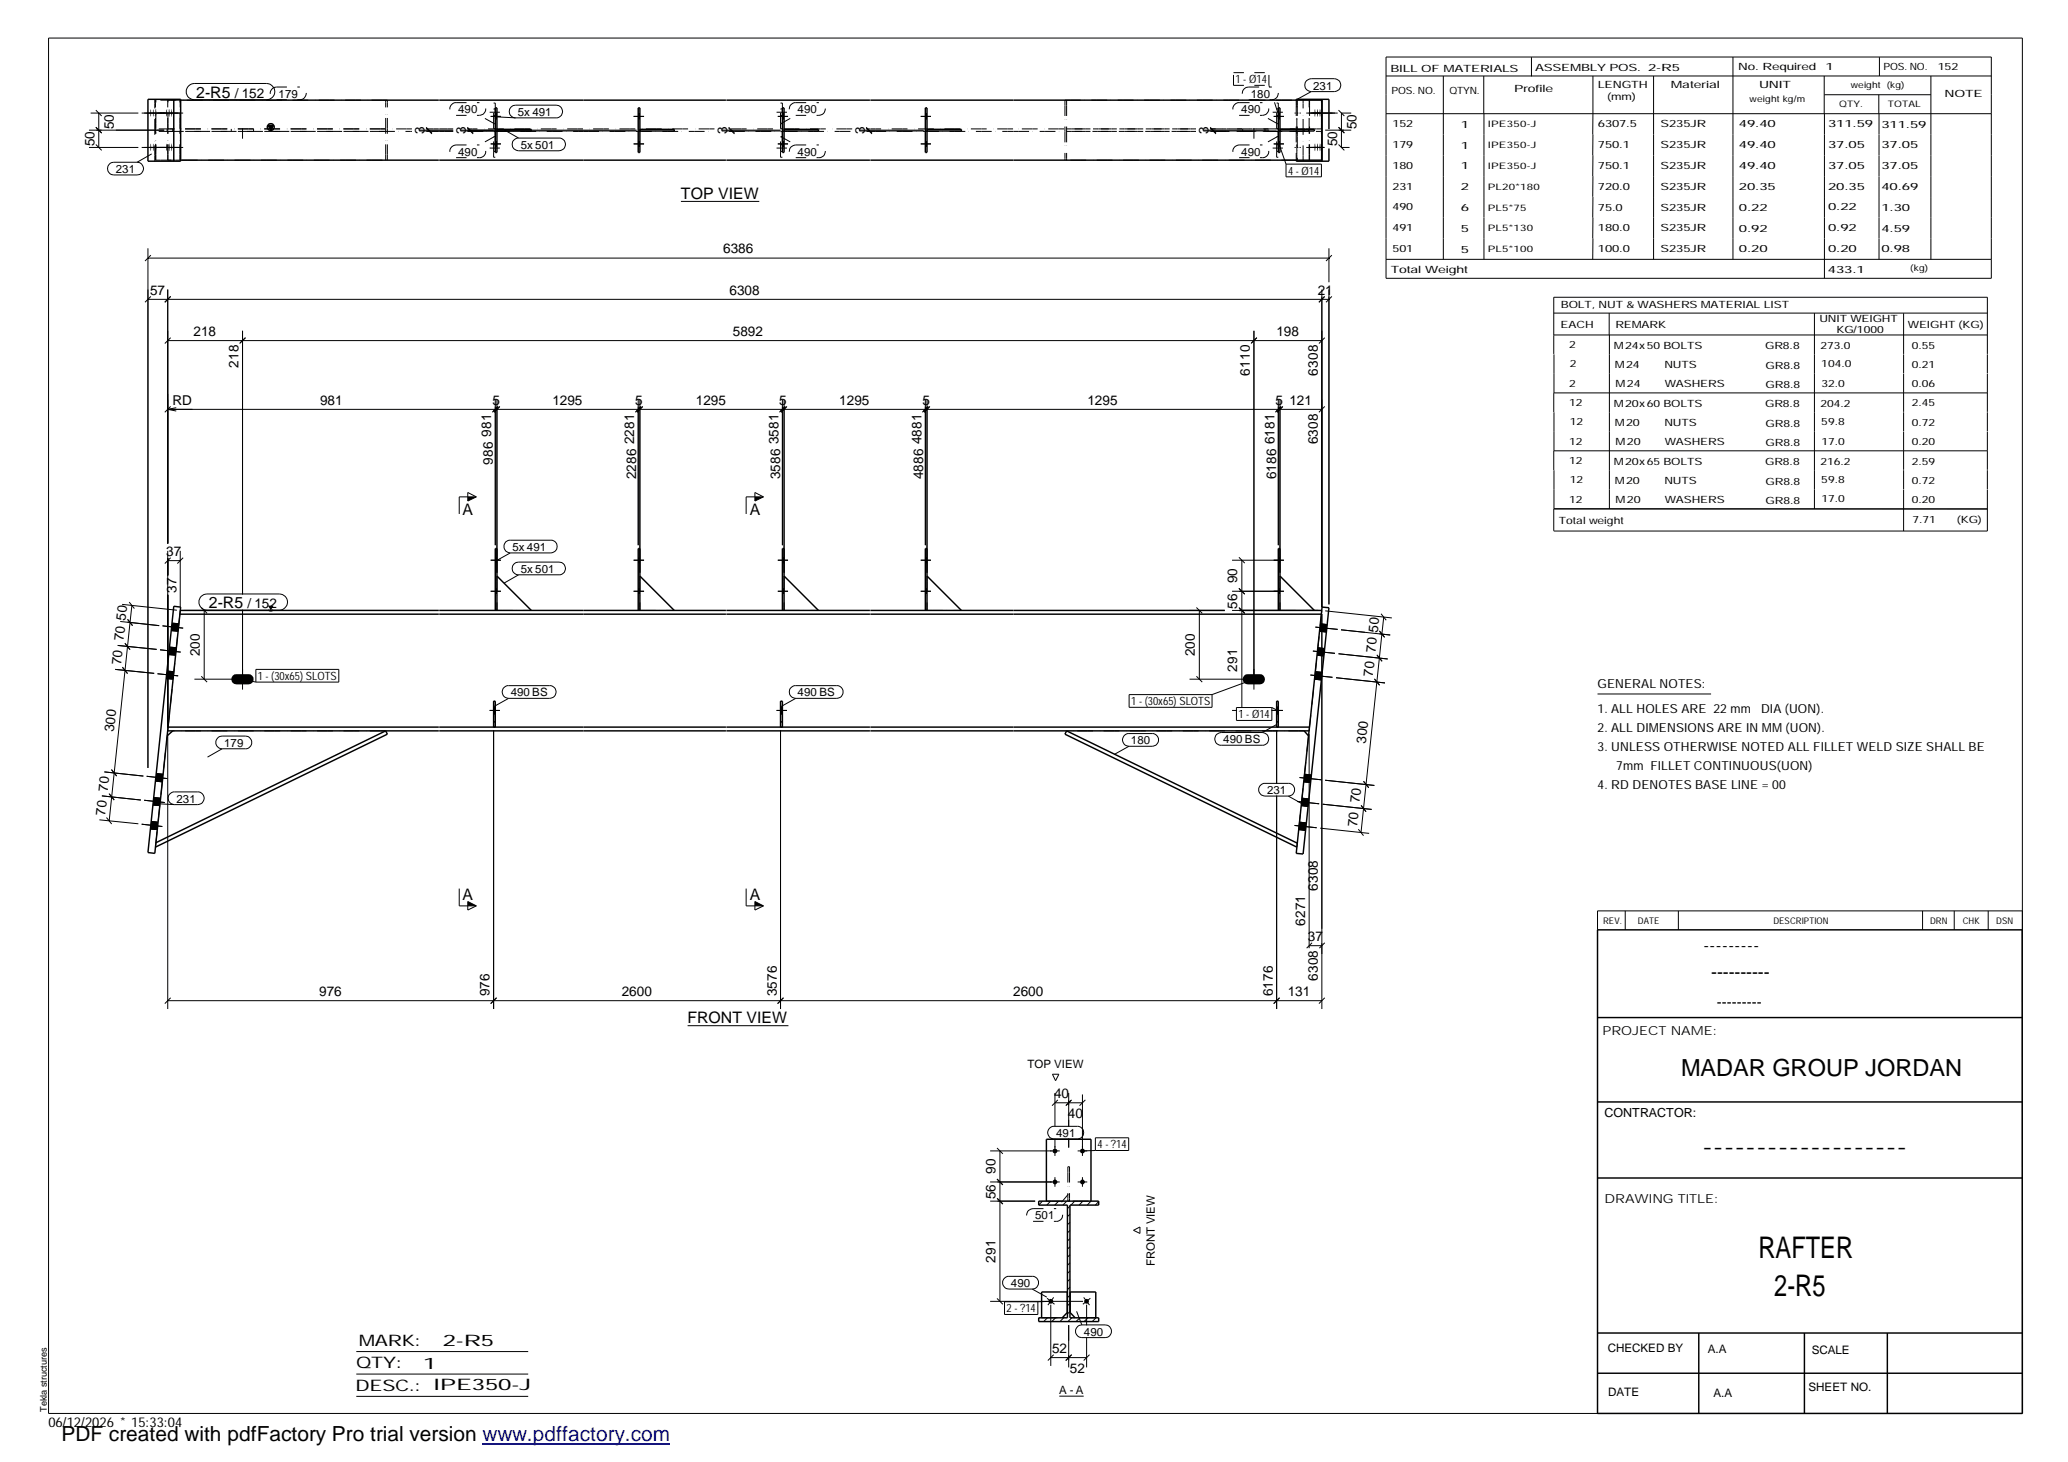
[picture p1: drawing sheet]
<svg xmlns="http://www.w3.org/2000/svg" width="420mm" height="297mm" viewBox="0 0 420 297" stroke-linecap="round" stroke-linejoin="round" font-family="sans-serif">
<g fill="none" stroke="#000" stroke-width=".2">
<path d="M9.9 7.7h401v279.5h-401zM38.3 17.5l.6-.4 .6-.1h14.7a1.65 1.65 0 0 1 1.6 1.6 1.65 1.65 0 0 1-1.6 1.7h-14.7a1.63 1.63 0 0 1-1.6-1 1.63 1.63 0 0 1 .4-1.8zM265.5 16.4l.9-.4h4.7a1.31 1.31 0 0 1 1.3 1.3 1.31 1.31 0 0 1-1.3 1.3h-4.7a1.31 1.31 0 0 1-1.2-.8 1.31 1.31 0 0 1 .3-1.4zM266.4 18.6l-3 1.7M281.6 11.6h123v44.9h-123zM281.6 15.4h123M293.2 15.4v37.3M301.5 15.4v7.7M311.1 11.6v3.9M323.6 15.4v16.2M336 15.4v37.3M352.1 11.6v41.1"/>
<path d="M370.6 15.4v7.7M370.7 19.2h21.6M381.7 19.2v3.9M381.8 11.6v3.8M392.3 15.4v37.3M18.1 30h10M18.1 26.4h15.3M18.4 23h9.7M19.5 29.4l1.2 1.2M19.5 25.9l1.2 1.1M19.5 22.4l1.2 1.2M20.1 23v7"/>
<path d="M22.4 33.2l.7-.2h4.8a1.29 1.29 0 0 1 1.3 1.3 1.29 1.29 0 0 1-1.3 1.2h-4.8a1.3 1.3 0 0 1-1.2-.9 1.3 1.3 0 0 1 .5-1.4zM28.8 23h8.4M28.8 30h8.4M30.8 31.3l-2.9 1.7M85.2 26.6h6.9M85.2 26.4h6.9M86.6 26l1.2 1.2M86.6 25.9l1.2 1.1M87.2 26.4v.2M93.6 26.6h35.7M93.6 26.4h35.7M95 26l1.1 1.2"/>
<path d="M95 25.9l1.1 1.1M95.5 26.4v.2M99.7 29.2h2.1M99.7 23.7h2.1M100.6 28.8h.4M100.6 29.7h.4M100.6 23.1h.4M100.6 24.2h.4M100.7 23.7l4.1 .2M102.4 26.4l3 1.7M103.8 21.7l.5-.3h.5h8.2a1.29 1.29 0 0 1 1.3 1.3 1.29 1.29 0 0 1-1.3 1.2h-8.2a1.28 1.28 0 0 1-1.2-.7 1.28 1.28 0 0 1 .2-1.5zM104.4 28.4l.7-.3h8.5a1.29 1.29 0 0 1 1.3 1.2 1.29 1.29 0 0 1-1.3 1.3h-8.2a1.28 1.28 0 0 1-1.3-.7 1.28 1.28 0 0 1 .3-1.5z"/>
<path d="M128.7 29.2h2.2M128.7 23.7h2.2M129.7 28.8h.3M129.7 29.7h.3M129.7 23.1h.3M129.7 24.2h.3M146.6 26.6h12M146.6 26.4h12M148 26l1.2 1.2M148 25.9l1.2 1.1M148.6 26.4v.2M158 29.2h2.1"/>
<path d="M158 23.7h2.1M159 28.8h.3M159 29.7h.3M159 23.1h.3M159 24.2h.3M174.6 26.6h13.1M174.6 26.4h13.1M176 26l1.2 1.2M176 25.9l1.2 1.1M176.6 26.4v.2M187.1 29.2h2M187.1 23.7h2"/>
<path d="M188 28.8h.3M188 29.7h.3M188 23.1h.3M188 24.2h.3M244.5 26.6h14.9M244.5 26.4h13.4M245.9 26l1.2 1.2M245.9 25.9l1.2 1.1M246.5 26.4v.2M258.8 29.2h2.1M258.8 23.7h2.1M259.7 28.8h.4"/>
<path d="M259.7 29.7h.4M259.7 23.1h.4M259.7 24.2h.4M259.8 29.2l1.5 4.1M261.3 33.3h7.2v2.6h-7.2zM266.2 23h5.6M266.2 30h2.9M269.2 26.4h5.3M271.9 29.4l1.2 1.2M271.9 25.9l1.2 1.1M271.9 22.4l1.2 1.2M272.5 23h2"/>
<path d="M272.5 30h1.7M272.5 23v7M281.6 23.1h123M301.5 23.1v29.6M323.6 31.6v4.2M323.6 35.8v4.2M370.7 23.1v33.4M381.8 23.1v29.6M30.1 52.4h239.9M30.1 50.4v105.6M30.6 51.8l-1.1 1.2M34.1 58.8v51.6"/>
<path d="M138.3 40.9h16M268.6 58.8v64.5M270 50.4v6.9M270 58.8v64M270.6 51.8l-1.2 1.2M281.6 52.7h123M323.6 40v8.5M323.6 48.5v4.2M30.1 60.8h239.9M30.6 60.2l-1.1 1.2M34.1 69.2h234.5M34.7 60.2l-1.2 1.2"/>
<path d="M34.7 68.6l-1.2 1.2M48.8 69.7l1.1-1.1-1.2 1.2M49.3 67.2v53.6M254.3 69.7l1.1-1.1-1.2 1.2M254.8 67.2v72.9M269.2 60.2l-1.2 1.2 1.1-1.1M269.2 68.6l-1.2 1.2M270.6 60.2l-1.2 1.2M315.7 68.1h88.1M315.7 71.9v-11.5h88.1v11.5M315.7 63.6h88.1M315.7 72v7.8"/>
<path d="M326.9 63.6v4.5M327 68.1v35.3M368.6 63.6v39.8M386.8 63.7v8.2M386.8 72v3.8M386.8 75.9v7.8M403.8 72v3.8M403.8 75.9v7.8M403.8 79.8l-88.1 .1v3.8M34.1 83.2h234.5M34.1 83.2l1.7 .3M34.7 82.6l-1.2 1.2"/>
<path d="M35.8 82.8l-1.7 .4M100.6 81.2v29.6M101 81.2v35.2M101.1 82.6l-1.1 1.2M101.2 82.6l-1.1 1M101.6 82.6l-1.2 1.2M129.7 81.2v29.6M130 81.2v35.2M130.3 82.6l-1.2 1.2M130.6 82.6l-1.2 1.2M159 81.2v29.6M159.3 81.2v35.2"/>
<path d="M159.5 82.6l-1.1 1.2M159.6 82.6l-1.1 1M159.9 82.6l-1.2 1.2 1.1-1.2M188 81.2v29.6M188.3 81.2v35.2M188.5 82.6l-1.1 1.2M188.6 82.6l-1.1 1M188.9 82.6l-1.2 1.2 1.1-1.2M259.7 81.2v29.6M260.1 81.2v35.2M260.2 82.6l-1.1 1.2M260.3 82.6l-1.1 1"/>
<path d="M260.6 82.6l-1.1 1.2M269.2 82.6l-1.2 1.2M315.7 91.6v3.9M315.7 91.6h88.1M315.7 83.8v7.8M315.7 95.5v7.9M386.8 83.8v3.8M386.8 87.7v7.7M386.8 95.5v3.9M386.8 99.5v8.4M403.8 83.8v3.8M403.8 87.7v7.7"/>
<path d="M403.8 95.5v3.9M403.8 99.5v8.4h-88.1M34.1 111.9v35.9M34.1 113.9h2.5M34.7 113.3l-1.2 1.2M36.6 111.9v11.4M37.2 113.3l-1.2 1.2M95 100.1l1.8 .9-1.8 .8zM96.8 101h-3.5v3.4M99.7 113.8h2.1M100.6 119.6h.4M100.6 113.4h.4"/>
<path d="M100.6 114.3h.4M102.7 110.1l.7-.3h8.5a1.29 1.29 0 0 1 1.3 1.2 1.29 1.29 0 0 1-1.3 1.3h-8.2a1.34 1.34 0 0 1-1.2-.8 1.34 1.34 0 0 1 .2-1.4zM103.7 112.3l-3 1.7M104.4 114.6l.5-.3 .5-.1h8.2a1.29 1.29 0 0 1 1.3 1.3 1.29 1.29 0 0 1-1.3 1.3h-8.2a1.28 1.28 0 0 1-1.3-.8 1.28 1.28 0 0 1 .3-1.4zM105.4 116.8l-3 1.7M128.7 113.8h2.2M129.7 119.6h.3M129.7 113.4h.3M129.7 114.3h.3M153.4 100.1l1.7 .9-1.7 .8zM155.1 101h-3.5v3.4M158 113.8h2.1"/>
<path d="M159 119.6h.3M159 113.4h.3M159 114.3h.3M187.1 113.8h2M188 119.6h.3M188 113.4h.3M188 114.3h.3M250.3 113.8h10.6M251.7 119.5l1.2 1.2M251.7 113.2l1.2 1.2M252.3 113.8v30M259.7 119.6h.4"/>
<path d="M259.7 113.4h.4M259.7 114.3h.4M315.7 103.4v4.5M315.7 103.4h88.1h-88M23.4 136l7.9 .8M23.9 131.1l7.9 .8M24.4 126.3l7.9 .8-6.4-.7M24.8 122.8l11.1 1.2M24.8 135.5l1.1 1.3-1-1.2M25.4 130.7l1 1.3-1-1.2M25.9 125.8l1 1.3-.9-1.2M26.2 122.3l1.1 1.3"/>
<path d="M26.8 123l-4.6 43.8M32 136.9l4.2 .4M32.5 132l4.2 .5M33 127.2l4.2 .4M33.8 137.9l1.4 .1M34 136.3l1.3 .2M34.3 133l1.4 .1M34.5 131.5l1.4 .1M34.8 128.1l1.4 .2M35 126.6l1.4 .1M37.3 124h5.8M39.5 138h11.9"/>
<path d="M40.9 121.1l.5-.3 .6-.1h14.8a1.65 1.65 0 0 1 1.6 1.6 1.65 1.65 0 0 1-1.6 1.7h-14.8a1.67 1.67 0 0 1-1.5-1.1 1.67 1.67 0 0 1 .4-1.8zM40.9 137.4l1.2 1.2M40.9 123.4l1.2 1.2M41.5 124v14M49.3 123.9v16.2M49.3 138l2.7 .6M52 136h16.8v2.6h-16.8zM99.7 120.1h2.1M100.6 120.6h.4M102.2 139.9l.9-.6h8.6a1.29 1.29 0 0 1 1.3 1.3 1.29 1.29 0 0 1-1.3 1.3h-8.4a1.31 1.31 0 0 1-1.1-2zM128.7 120.1h2.2M129.7 120.6h.3"/>
<path d="M158 120.1h2.1M159 120.6h.3M160.6 139.9l.8-.6h8.6a1.29 1.29 0 0 1 1.3 1.3 1.29 1.29 0 0 1-1.3 1.3h-8.3a1.31 1.31 0 0 1-1.1-2zM187.1 120.1h2M188 120.6h.3M241.7 138h15.1M241.7 124h7.1M243.1 137.4l1.2 1.2M243.1 123.4l1.2 1.2M243.7 124v14M250.3 120.1h10.6M250.3 124h17.5"/>
<path d="M251.7 123.4l1.2 1.2-1.1-1.1M254.8 138l-8.5 3.1M259.7 120.6h.4M266.2 137.1l4.5 .5M266.7 132.3l4.5 .4M267.1 138l1.4 .2M267.3 127.4l4.5 .5M267.3 136.5l1.3 .1M267.6 133.1l1.4 .2M267.8 131.6l1.4 .2M268.1 128.3l1.4 .1M268.3 126.7l1.4 .2"/>
<path d="M268.6 124.7v80.3M269.2 124.1l13.6 1.4M271.4 137.7l10 1.1M271.9 132.8l10 1.1M272.5 128l9.9 1-2.2-.2M279.2 137.9l1.1 1.3-1-1.2M279.7 133l1.1 1.4-1-1.3M280.2 128.2l1.1 1.3-1-1.2M280.6 124.7l1 1.3M281.1 125.4l-4.6 43.7M21.2 156.8l7.9 .9M22.6 156.4l1.1 1.3"/>
<path d="M29.8 157.7l4.2 .5M31.6 158.7l1.4 .2M31.7 157.2l1.4 .1M34.1 149.2v55.8M44.4 149.8l.7-.3h4.8a1.29 1.29 0 0 1 1.3 1.3 1.29 1.29 0 0 1-1.3 1.3h-4.8a1.3 1.3 0 0 1-1.2-.9 1.3 1.3 0 0 1 .5-1.4zM45.1 152.1l-2.9 1.7M99.5 144.3h2.1M100.3 145.1h.3M100.3 143.7h.3M100.3 148.4v56.6M103.3 141.9l-2.9 1.6M157.8 144.3h2.1"/>
<path d="M158.6 145.1h.4M158.6 143.7h.4M158.6 148.4v56.6M161.7 141.9l-3 1.6M228.4 149.4l.7-.4h5a1.29 1.29 0 0 1 1.3 1.3 1.29 1.29 0 0 1-1.3 1.3h-4.7a1.31 1.31 0 0 1-1.2-.8 1.31 1.31 0 0 1 .2-1.4zM229.4 151.6l-3 1.7M229.4 141.1h16.9v2.6h-16.9zM247.2 149.2l.9-.4h8.4a1.29 1.29 0 0 1 1.3 1.3 1.29 1.29 0 0 1-1.3 1.3h-8.4a1.3 1.3 0 0 1-1.2-.8 1.3 1.3 0 0 1 .3-1.4zM250.3 144.3h1M251.2 143.7h7.2v2.7h-7.2zM251.7 143.7l.1 .1M256.1 159.5l.7-.3h4.9a1.29 1.29 0 0 1 1.3 1.3 1.29 1.29 0 0 1-1.3 1.2h-4.7a1.29 1.29 0 0 1-1.2-.8 1.29 1.29 0 0 1 .3-1.4z"/>
<path d="M258.3 144.3h2.3M258.4 143.7l1.2 .6M259.4 145.1h.3M259.4 143.7h.3M259.4 148.4v10.8M259.4 147.2l-2.9 1.6M264 158l4.5 .4M264.9 158.9l1.4 .1M265 157.3l1.4 .2M266 149.2v43.4M269.2 158.5l10 1.1M277 158.7l1.1 1.3"/>
<path d="M324.6 141h23M20.2 166.6l7.9 .8M20.7 161.7l7.9 .8M21.6 166.1l1.1 1.3M22.1 161.2l1.1 1.3-1-1.2M28.8 167.5l4.2 .4M29.3 162.6l4.2 .5M30.6 168.4l1.3 .2M30.7 166.9l1.4 .1M31.1 163.6l1.4 .1M31.2 162l1.4 .2M31.4 163.3l4 .2"/>
<path d="M34.5 161.3l.7-.4h5a1.29 1.29 0 0 1 1.3 1.3 1.29 1.29 0 0 1-1.3 1.3h-4.8a1.28 1.28 0 0 1-1.2-.8 1.28 1.28 0 0 1 .3-1.4zM259.4 161.7v43.3M261.7 161.7l3 1.7M263 167.7l4.5 .5M263.5 162.8l4.5 .5M263.9 168.6l1.4 .1M264 167l1.4 .2M264.4 163.7l1.4 .2M264.5 162.2l1.4 .1M268.2 168.3l10 1M268.7 163.4l10 1.1M276 168.5l1 1.3"/>
<path d="M276.5 163.6l1 1.3-.9-1.2M93.3 180.5v3.6h3.5M95 183.2l1.8 .9-1.8 .8zM151.6 180.5v3.6h3.5M153.4 183.2l1.7 .9-1.7 .8zM266 192.1h2.6M266.6 191.5l-1.1 1.1M269.2 191.5l-1.1 1.1M330.2 185.1v3.8M341 185.1v3.8M390.6 185.1v3.8M397 185.1v3.8"/>
<path d="M403.9 185.1v3.8M410.9 185.1h-86.3v3.8M34.1 203.3h234.5M34.7 202.7l-1.2 1.2M100.9 202.7l-1.2 1.2M139.7 208.4h20.5M159.2 202.7l-1.2 1.2M213.8 218.3h1.3l-.6 1.3zM260 202.7l-1.2 1.2M269.2 202.7l-1.2 1.2M201.2 233.8h14.1M202.6 239.6l1.2 1.1"/>
<path d="M202.6 233.2l1.2 1.2M203.2 233.8v30.6M213.2 229.2l.7-.4h5a1.29 1.29 0 0 1 1.3 1.3 1.29 1.29 0 0 1-1.3 1.3h-4.7a1.31 1.31 0 0 1-1.2-.8 1.31 1.31 0 0 1 .2-1.4zM214.3 222.1v6.8M214.3 231.3v3.6M214.3 239.2v1.9M214.3 224.1h5.6M214.9 223.5l-1.2 1.1M217.1 222.1v6.8M217.1 231.3v1.9M217.7 223.5l-1.2 1.1M218.9 233.8h2"/>
<path d="M219.9 222.4v12.5M219.9 239.2v1.9M220.5 223.5l-1.2 1.1M222.5 231.2h6.8v2.6h-6.8zM222.5 233.8h-2.6M201.2 240.1h14.1M201.2 244h9.1M202.6 243.4l1.2 1.2M203.9 259.9l.8-.6h5a1.29 1.29 0 0 1 1.3 1.3 1.29 1.29 0 0 1-1.3 1.3h-4.7a1.31 1.31 0 0 1-1.1-2zM211.8 244l-.8 .8M213.4 244l-.7 .8M215.1 244l-.8 .8"/>
<path d="M216.7 244l-.8 .8M217.4 259.9l-.5 .5M217.4 258.2l-.5 .5M217.4 256.6l-.5 .5M217.4 254.9l-.5 .5M217.4 253.3l-.5 .5M217.4 251.7l-.5 .4M217.4 250l-.5 .5M217.4 248.4l-.5 .4M217.4 246.7l-.5 .5M217.4 245.1l-.5 .5M218.4 244l-.8 .8"/>
<path d="M218.9 240.1h2M220 244l-.8 .8M221.7 244l-.8 .8M223.2 244.1l-.7 .7M230.3 250l1.3-.7v1.3zM72.4 274.6h34.9M72.4 279.2h34.9M201.2 264.4h18.8M202.6 263.8l1.2 1.2M204.1 264.5h6.8v2.6h-6.8zM209.7 261.9l3 1.7M211.2 267.7l-.2 .2"/>
<path d="M212.7 263.8l1.5 1.2M212.8 267.7l-.8 .8M213.5 275.8h7.3M213.5 265.1v12.4M213.5 264.4l-2.6 .1M214.1 263.6l-1.2 1.6M214.1 275.2l-1.2 1.2M214.5 267.7l-.8 .8M216.1 267.7l-.8 .8M217.1 269.2v8.6M217.4 266.5l-.5 .4M217.4 264.8l-.5 .5"/>
<path d="M217.4 263.2l-.5 .4M217.4 261.5l-.5 .5M217.7 275.2l-1.2 1.2M217.8 267.7l-.8 .8M218.7 266.4l1.1 2.8M219.1 269.4l.7-.2h4.7a1.29 1.29 0 0 1 1.3 1.3 1.29 1.29 0 0 1-1.3 1.3h-4.7a1.3 1.3 0 0 1-1.2-1 1.3 1.3 0 0 1 .5-1.4zM219.4 267.7l-.8 .8M220.2 263.6l1.2 1.6M220.8 265.1v4.2M220.8 271.7v6.1M221 267.7l-.7 .8M221.4 275.2l-1.2 1.2"/>
<path d="M221.5 263.8l-1.5 1.2M222.7 267.7l-.8 .8M72.4 283.7h34.9M215.2 283.7h5"/>
</g>
<g fill="#000">
<path d="M54.4 25.5h1.2l-.6 .9zM95 101h1.8l-1.8 .8zM153.4 101h1.7l-1.7 .8zM54.4 123h1.2l-.6 1zM95 183.2l1.8 .9h-1.8zM153.4 183.2l1.7 .9h-1.7z"/>
<path d="M30.6 22.2v1.5z" fill-rule="evenodd"/>
<path d="M30.6 29.2v1.5z" fill-rule="evenodd"/>
<path d="M31.2 22.2v1.5z" fill-rule="evenodd"/>
<path d="M31.2 29.2v1.5z" fill-rule="evenodd"/>
<path d="M31.7 22.2v1.5z" fill-rule="evenodd"/>
<path d="M31.7 29.2v1.5z" fill-rule="evenodd"/>
<path d="M33.9 22.2v1.5z" fill-rule="evenodd"/>
<path d="M33.9 29.2v1.5z" fill-rule="evenodd"/>
<path d="M34.4 22.2v1.5z" fill-rule="evenodd"/>
<path d="M34.4 29.2v1.5z" fill-rule="evenodd"/>
<path d="M34.9 22.2v1.5z" fill-rule="evenodd"/>
<path d="M34.9 29.2v1.5z" fill-rule="evenodd"/>
<path d="M100.6 28.8h.4v.9h-.4z" fill-rule="evenodd"/>
<path d="M100.6 28.8h.4v.9h-.4z" fill-rule="evenodd"/>
<path d="M100.6 23.1h.4v1.1h-.4z" fill-rule="evenodd"/>
<path d="M100.6 23.1h.4v1.1h-.4z" fill-rule="evenodd"/>
<path d="M129.7 28.8h.3v.9h-.3z" fill-rule="evenodd"/>
<path d="M129.7 28.8h.3v.9h-.3z" fill-rule="evenodd"/>
<path d="M129.7 23.1h.3v1.1h-.3z" fill-rule="evenodd"/>
<path d="M129.7 23.1h.3v1.1h-.3z" fill-rule="evenodd"/>
<path d="M159 28.8h.3v.9h-.3z" fill-rule="evenodd"/>
<path d="M159 28.8h.3v.9h-.3z" fill-rule="evenodd"/>
<path d="M159 23.1h.3v1.1h-.3z" fill-rule="evenodd"/>
<path d="M159 23.1h.3v1.1h-.3z" fill-rule="evenodd"/>
<path d="M188 28.8h.3v.9h-.3z" fill-rule="evenodd"/>
<path d="M188 28.8h.3v.9h-.3z" fill-rule="evenodd"/>
<path d="M188 23.1h.3v1.1h-.3z" fill-rule="evenodd"/>
<path d="M188 23.1h.3v1.1h-.3z" fill-rule="evenodd"/>
<path d="M259.7 28.8h.4v.9h-.4z" fill-rule="evenodd"/>
<path d="M259.7 28.8h.4v.9h-.4z" fill-rule="evenodd"/>
<path d="M259.7 23.1h.4v1.1h-.4z" fill-rule="evenodd"/>
<path d="M259.7 23.1h.4v1.1h-.4z" fill-rule="evenodd"/>
<path d="M267.2 29.2v1.5z" fill-rule="evenodd"/>
<path d="M267.2 22.2v1.5z" fill-rule="evenodd"/>
<path d="M267.7 29.2v1.5z" fill-rule="evenodd"/>
<path d="M267.7 22.2v1.5z" fill-rule="evenodd"/>
<path d="M268.2 29.2v1.5z" fill-rule="evenodd"/>
<path d="M268.2 22.2v1.5z" fill-rule="evenodd"/>
<path d="M100.6 113.4h.4v.9h-.4z" fill-rule="evenodd"/>
<path d="M100.6 113.4h.4v.9h-.4z" fill-rule="evenodd"/>
<path d="M129.7 113.4h.3v.9h-.3z" fill-rule="evenodd"/>
<path d="M129.7 113.4h.3v.9h-.3z" fill-rule="evenodd"/>
<path d="M159 113.4h.3v.9h-.3z" fill-rule="evenodd"/>
<path d="M159 113.4h.3v.9h-.3z" fill-rule="evenodd"/>
<path d="M188 113.4h.3v.9h-.3z" fill-rule="evenodd"/>
<path d="M188 113.4h.3v.9h-.3z" fill-rule="evenodd"/>
<path d="M259.7 113.4h.4v.9h-.4z" fill-rule="evenodd"/>
<path d="M259.7 113.4h.4v.9h-.4z" fill-rule="evenodd"/>
<path d="M34 136.3l1.3 .2-.1 1.5-1.4-.1z" fill-rule="evenodd"/>
<path d="M34 136.3l1.3 .2-.1 1.5-1.4-.1z" fill-rule="evenodd"/>
<path d="M34.5 131.5l1.4 .1-.2 1.5-1.4-.1z" fill-rule="evenodd"/>
<path d="M34.5 131.5l1.4 .1-.2 1.5-1.4-.1z" fill-rule="evenodd"/>
<path d="M35 126.6l1.4 .1-.2 1.6-1.4-.2z" fill-rule="evenodd"/>
<path d="M35 126.6l1.4 .1-.2 1.6-1.4-.2z" fill-rule="evenodd"/>
<path d="M47.3 137.3l.3-.3h.4h2.5a1.04 1.04 0 0 1 1 1 1.04 1.04 0 0 1-1 1.1h-2.5a1.05 1.05 0 0 1-.9-.7 1.05 1.05 0 0 1 .2-1.1z" fill-rule="evenodd"/>
<path d="M100.6 119.6h.4v1h-.4z" fill-rule="evenodd"/>
<path d="M100.6 119.6h.4v1h-.4z" fill-rule="evenodd"/>
<path d="M129.7 119.6h.3v1h-.3z" fill-rule="evenodd"/>
<path d="M129.7 119.6h.3v1h-.3z" fill-rule="evenodd"/>
<path d="M159 119.6h.3v1h-.3z" fill-rule="evenodd"/>
<path d="M159 119.6h.3v1h-.3z" fill-rule="evenodd"/>
<path d="M188 119.6h.3v1h-.3z" fill-rule="evenodd"/>
<path d="M188 119.6h.3v1h-.3z" fill-rule="evenodd"/>
<path d="M252.8 137.3l.3-.3h.4h2.5a1.04 1.04 0 0 1 1 1 1.04 1.04 0 0 1-1 1.1h-2.5a1.05 1.05 0 0 1-.9-.7 1.05 1.05 0 0 1 .2-1.1z" fill-rule="evenodd"/>
<path d="M259.7 119.6h.4v1h-.4z" fill-rule="evenodd"/>
<path d="M259.7 119.6h.4v1h-.4z" fill-rule="evenodd"/>
<path d="M267.3 136.5l1.3 .1-.1 1.6-1.4-.2z" fill-rule="evenodd"/>
<path d="M267.3 136.5l1.3 .1-.1 1.6-1.4-.2z" fill-rule="evenodd"/>
<path d="M267.8 131.6l1.4 .2-.2 1.5-1.4-.2z" fill-rule="evenodd"/>
<path d="M267.8 131.6l1.4 .2-.2 1.5-1.4-.2z" fill-rule="evenodd"/>
<path d="M268.3 126.7l1.4 .2-.2 1.5-1.4-.1z" fill-rule="evenodd"/>
<path d="M268.3 126.7l1.4 .2-.2 1.5-1.4-.1z" fill-rule="evenodd"/>
<path d="M31.7 157.2l1.4 .1-.1 1.6-1.4-.2z" fill-rule="evenodd"/>
<path d="M31.7 157.2l1.4 .1-.1 1.6-1.4-.2z" fill-rule="evenodd"/>
<path d="M100.3 143.7h.3v1.4h-.3z" fill-rule="evenodd"/>
<path d="M158.6 143.7h.4v1.4h-.4z" fill-rule="evenodd"/>
<path d="M259.4 143.7h.3v1.4h-.3z" fill-rule="evenodd"/>
<path d="M265 157.3l1.4 .2-.1 1.5-1.4-.1z" fill-rule="evenodd"/>
<path d="M265 157.3l1.4 .2-.1 1.5-1.4-.1z" fill-rule="evenodd"/>
<path d="M30.7 166.9l1.4 .1-.2 1.6-1.3-.2z" fill-rule="evenodd"/>
<path d="M30.7 166.9l1.4 .1-.2 1.6-1.3-.2z" fill-rule="evenodd"/>
<path d="M31.2 162l1.4 .2-.1 1.5-1.4-.1z" fill-rule="evenodd"/>
<path d="M31.2 162l1.4 .2-.1 1.5-1.4-.1z" fill-rule="evenodd"/>
<path d="M264 167l1.4 .2-.1 1.5-1.4-.1z" fill-rule="evenodd"/>
<path d="M264 167l1.4 .2-.1 1.5-1.4-.1z" fill-rule="evenodd"/>
<path d="M264.5 162.2l1.4 .1-.1 1.6-1.4-.2z" fill-rule="evenodd"/>
<path d="M264.5 162.2l1.4 .1-.1 1.6-1.4-.2z" fill-rule="evenodd"/>
<circle cx="214.3" cy="233.9" r=".49"/>
<circle cx="219.9" cy="233.9" r=".5"/>
<circle cx="214.3" cy="240.1" r=".49"/>
<circle cx="219.9" cy="240.1" r=".5"/>
<circle cx="213.5" cy="264.4" r=".48"/>
<circle cx="220.8" cy="264.4" r=".49"/>
</g>
<g fill="none" stroke="#000" stroke-width=".2" stroke-dasharray="2.1 2.1" stroke-linecap="butt">
<path d="M56.2 17.7h4.7M56.2 17.7a1.29 1.29 0 0 0-1.3 1.3 1.29 1.29 0 0 0 1.3 1.3M250.6 17.3h7.2M250.6 14.8h7.2M250.6 17.3v-2.5M253.7 17.7h4.7M253.7 17.7a1.29 1.29 0 0 0-1.3 1.3 1.29 1.29 0 0 0 1.3 1.3M257.8 17.3v-2.5M257.9 17.8l-.1-.5M47 26.7v-.5M49.3 28.2v-3.5M51.5 26.7v-.5"/>
<path d="M56.2 20.3h4.7M60.9 20.3a1.29 1.29 0 0 0 1.3-1.3 1.29 1.29 0 0 0-1.3-1.3M92.7 32h4.7M92.7 29.4h4.7M92.7 29.4a1.29 1.29 0 0 0-1.3 1.3 1.29 1.29 0 0 0 1.3 1.3M92.7 23.4h4.7M92.7 20.9h4.7M92.7 20.9a1.29 1.29 0 0 0-1.3 1.2 1.29 1.29 0 0 0 1.3 1.3M97.4 32a1.29 1.29 0 0 0 1.3-1.3 1.29 1.29 0 0 0-1.3-1.3M97.4 23.4a1.29 1.29 0 0 0 1.3-1.3 1.29 1.29 0 0 0-1.3-1.2M100.4 27.8l-3 1.6M100.4 25.1l-3-1.7"/>
<path d="M100.6 23.5h-.3M100.6 22.1h-.3M100.6 29.4h-.3M100.6 30.8h-.3M101.6 22.8h-2.1M101.6 30.1h-2.1M158.7 27.8l3 1.6M158.7 25.1l3-1.7M159 23.5h-.4M159 22.1h-.4M159 29.4h-.4M159 30.8h-.4"/>
<path d="M159.9 22.8h-2.1M159.9 30.1h-2.1M161.7 32h4.7M161.7 29.4h4.7M161.7 29.4a1.29 1.29 0 0 0-1.3 1.3 1.29 1.29 0 0 0 1.3 1.3M161.7 23.4h4.7M161.7 20.9h4.7M161.7 20.9a1.29 1.29 0 0 0-1.3 1.2 1.29 1.29 0 0 0 1.3 1.3M166.4 32a1.29 1.29 0 0 0 1.3-1.3 1.29 1.29 0 0 0-1.3-1.3M166.4 23.4a1.29 1.29 0 0 0 1.3-1.3 1.29 1.29 0 0 0-1.3-1.2M251.8 32h4.7M251.8 29.4h4.7"/>
<path d="M251.8 29.4a1.29 1.29 0 0 0-1.3 1.3 1.29 1.29 0 0 0 1.3 1.3M251.8 23.4h4.7M251.8 20.9h4.7M251.8 20.9a1.29 1.29 0 0 0-1.3 1.2 1.29 1.29 0 0 0 1.3 1.3M252.5 26.7v-.5M253.7 20.3h4.7M254.8 28.2v-3.5M256.5 32a1.29 1.29 0 0 0 1.3-1.3 1.29 1.29 0 0 0-1.3-1.3M256.5 23.4a1.29 1.29 0 0 0 1.3-1.3 1.29 1.29 0 0 0-1.3-1.2M257 26.7v-.5M258.4 20.3a1.29 1.29 0 0 0 1.3-1.3 1.29 1.29 0 0 0-1.3-1.3M259.5 27.8l-3 1.6"/>
<path d="M259.5 25.1l-3-1.7M259.6 22.8l-1.2-3.8M259.7 23.5h-.3M259.7 22.1h-.3M259.7 29.4h-.3M259.7 30.8h-.3M260.6 22.8h-2M260.6 30.1h-2M267.5 30h-4.5M267.5 23h-4.5M268 30h-4.5M268 23h-4.5"/>
<path d="M268.5 30h-4.5M268.5 23h-4.5M100.6 145.1h-.3M100.6 143.7h-.3M101.6 144.3h-2.1M159 145.1h-.4M159 143.7h-.4M159.9 144.3h-2.1M259.7 145.1h-.3M259.7 143.7h-.3M260.6 144.3h-2M209.9 248.1h4.7"/>
<path d="M209.9 245.6h4.7M209.9 245.6a1.29 1.29 0 0 0-1.3 1.3 1.29 1.29 0 0 0 1.3 1.2M214.6 248.1a1.29 1.29 0 0 0 1.3-1.2 1.29 1.29 0 0 0-1.3-1.3M217 242.6l-2.4 3"/>
</g>
<g fill="none" stroke="#000" stroke-width=".3">
<path d="M30.1 20.2h6.6v12.6h-6.6zM35.3 20.2v12.6M36.7 32.5h52.5M36.7 20.3h52.5M54.4 25.5h1.2l-.6 .9zM89.2 32.5h58.3M89.2 20.3h58.3M100.6 21.9h.4v9.1h-.4zM101 26.3h6.9v.3h-6.9M129.7 21.9h.3v9.1h-.3zM130 26.3h7v.3h-7M147.6 32.5h29.1"/>
<path d="M147.6 20.3h29.1M159 21.9h.3v9.1h-.3zM159.3 26.3h7v.3h-7M176.8 20.3h91.8v12.2h-91.8M188 21.9h.3v9.1h-.3zM188.3 26.3h7v.3h-7M259.7 21.9h.4v9.1h-.4zM260.1 26.3h6.9v.3h-6.9M263.4 20.3v-.1h6.6v6M268.6 20.2v12.6M270 30.2v2.6h-6.6v-.3M101 117l6.9 7"/>
<path d="M130 117l7 7M159.3 117l7 7M188.3 117l7 7M260.1 117l6.9 7M35.3 123.2l1.4 .1-5.2 50.1-1.4-.2zM36.6 124.8h52.6M36.6 124h52.6M54.5 123.9l.4 .2 .6-.2M54.9 123.9l.1 .1 .1-.1M89.2 124h58.3M89.2 124.8h58.3M100.6 124v-12.6h.4v12.6"/>
<path d="M129.7 124v-12.6h.3v12.6M147.6 124h29.1M147.6 124.8h29.1M159 124v-12.6h.3v12.6M176.8 124h72M176.8 124.8h91.7M188 124v-12.6h.3v12.6M251.8 124h16.8M259.7 124v-12.6h.4v12.6M268.6 123.3l1.4 .2-5.2 50-1.4-.1zM34.1 148.5h55.1M34.1 147.7h55.1"/>
<path d="M35.1 148.5l-1.1 1M89.2 148.5h58.3M89.2 147.7h58.3M100.3 147.7v-5.2h.3v5.2M147.6 148.5h29.1M147.6 147.7h29.1M158.6 147.7v-5.2h.4v5.2M176.8 148.5h89.2M176.8 147.7h89.3M259.4 147.7v-5.2h.3v5.2M265 148.5l.9 1M31.7 171.2l46.7-22.7 .3 .7-47.1 22.9"/>
<path d="M263.6 171.3l-46.9-22.8-.3 .7 47.1 22.9M324.6 188.9h86.2l.1 98.3h-86.3zM324.6 206.7h86.3M324.6 239.3h86.3M324.6 223.9h86.3M211 244h12.2v.8h-5.8v22.9h5.8v.8h-12.2v-.8h5.9v-22.9h-5.9zM212.6 244v-12.5h9.1v12.5M211.6 267.7v-5.2h5.2v4.2l-1 1M218.4 267.7l-1-1v-4.2h5.2v5.2M324.6 270.8h86.3M324.6 279h86.3M345.1 270.8v16.4"/>
<path d="M366.6 270.8v16.4M383.5 270.8v16.4"/>
<circle cx="55" cy="25.8" r=".69"/>
</g>
<g fill="none" stroke="#000" stroke-width=".2" stroke-dasharray="1.1 0 2.1 .7 0 1.4" stroke-linecap="butt">
<path d="M31.5 32.8v-12.6M31.6 32.5h47.1M31.6 32.5v-12.2M31.7 26.2v-5.9M31.7 32.5v-5.8M34 26.2v.5M34.1 32.5v-12.2M34.1 32.5v-5.8M34.1 26.7h49.6M34.1 26.2v-5.9M35.1 26.7v-.5M36.6 32.5v-5.8"/>
<path d="M36.6 26.2v-5.9M36.6 32.5v-12.2M36.7 32.5h-2.6M36.7 20.3h-2.6M78.4 32.5v-12.2M78.4 26.2h-46.7M78.4 26.7h-46.7M78.7 20.3h-47.1M78.7 32.5v-12.2M83.7 26.2h-49.6M86.6 26.7h2.6M89.2 26.2h-2.6"/>
<path d="M89.2 26.7h2.9M92.1 26.2h-2.9M95 26.7h23.4M100.3 26.1v-5.2M100.3 20.9h.3M100.3 25.1h.3M100.3 27.8h.3M100.3 31.9v-5.2M100.3 26.7h.3M100.6 20.9v5.2M100.6 26.1h-.3M100.6 26.7v5.2"/>
<path d="M100.6 31.9h-.3M101 26.6v-.3M118.4 26.2h-23.4M118.5 26.7h26.7M130 26.6v-.3M145.2 26.2h-26.7M148.1 26.7h25M158.6 26.1v-5.2M158.6 20.9h.4M158.6 25.1h.4M158.6 27.8h.4M158.6 31.9v-5.2"/>
<path d="M158.6 26.7h.4M159 20.9v5.2M159 26.1h-.4M159 26.7v5.2M159 31.9h-.4M159.3 26.6v-.3M173.1 26.2h-25M176.1 26.7h.6M176.7 26.2h-.6M176.8 26.7h29M188.3 26.6v-.3M205.8 26.2h-29"/>
<path d="M205.9 26.7h37.1M216.4 20.3h47.2M216.4 20.3v12.2M216.7 26.2h26.3M216.7 20.3v12.2M243 26.2h-37.1M243 26.7h-26.3M245.9 26.7h22.6M245.9 26.2h20M259.4 26.1v-5.2M259.4 20.9h.3M259.4 25.1h.3"/>
<path d="M259.4 27.8h.3M259.4 31.9v-5.2M259.4 26.7h.3M259.7 20.9v5.2M259.7 26.1h-.3M259.7 26.7v5.2M259.7 31.9h-.3M260.1 26.6v-.3M263.4 20.3v12.2M263.5 32.5v-12.2M263.6 26.7v5.8M263.6 32.5h-47.2"/>
<path d="M263.6 20.3v5.9M264.8 32.8v-12.6M265 26.7v-.5M265.9 26.7h-20M265.9 26.2v.5M266 32.5v-12.2M266.1 32.5v-5.8M266.1 20.3v5.9M268.5 26.2h-22.6M268.5 32.5v-5.8M268.5 26.2v-5.9M101 117v7"/>
<path d="M130 117v7M159.3 117v7M188.3 117v7M260.1 117v7M36.6 124l-2.5 24.5M101 124h6.9M101 124h-.4M130 124h7M130 124h-.3M159.3 124h7M159.3 124h-.3M188 124h.3"/>
<path d="M188.3 124h7M259.7 124h.4M260.1 124h6.9M78.4 148.5h-43.3M100.3 142.5v5.2M100.3 147.7h.3M100.3 146.7h.3M100.6 147.7v-5.2M100.6 142.5h-.3M100.6 147.7h-.3M158.6 142.5v5.2M158.6 147.7h.4"/>
<path d="M158.6 146.7h.4M159 147.7v-5.2M159 142.5h-.4M159 147.7h-.4M259.4 142.5v5.2M259.4 147.7h.3M259.4 146.7h.3M259.7 147.7v-5.2M259.7 142.5h-.3M259.7 147.7h-.3M265 148.5h-48.3M265.9 149.5l-2.4 22.6"/>
<path d="M266 148.5l2.6-24.5M31.6 172.1l2.4-22.6M217 237.1v6.9M217.3 237.1h-.3M217.3 237.1v6.9M212.6 244h9.1M217.3 244h-.3M211.6 267.7h4.2M222.6 267.7h-4.2"/>
</g>
<path d="M98 293.3h38.2" fill="none" stroke="#00f" stroke-width=".3"/>
<g font-size="6.1">
<text x="357.3" y="255.5">RAFTER</text>
<text x="360.5" y="263.3">2-R5</text>
</g>
<text font-size="4.8" x="341.5" y="218.6">MADAR GROUP JORDAN</text>
<text font-size="4.2" x="12.5" y="292.7">PDF created with pdfFactory Pro trial version www.pdffactory.com</text>
<g font-size="3.6">
<text x="346.1" y="193.2">---------</text>
<text x="347.7" y="198.6">----------</text>
<text x="345.8" y="234.2">-------------------</text>
</g>
<g font-size="3.2">
<text x="39.9" y="19.8">2-R5</text>
<text x="138.3" y="40.4">TOP VIEW</text>
<text x="94" y="104.6">A</text>
<text x="152.3" y="104.6">A</text>
<text x="42.5" y="123.6">2-R5</text>
<text x="94" y="182.8">A</text>
<text x="152.3" y="182.8">A</text>
<text x="139.7" y="207.9">FRONT VIEW</text>
<text x="72.9" y="273.5">M</text>
<text x="76.2" y="273.5">ARK:</text>
<text x="90" y="273.5">2-R5</text>
<text x="72.4" y="278">QTY:</text>
<text x="86" y="278.1">1</text>
<text x="72.2" y="282.6">DESC.:</text>
<text x="88.1" y="282.4">IPE350</text>
<text x="103.9" y="282.4">-J</text>
</g>
<text font-size="3" x="348.8" y="204.5">---------</text>
<g font-size="2.8">
<text x="47.7" y="19.8">/ 152</text>
<text x="19.2" y="29.7" transform="rotate(-90 19.2 29.7)">50</text>
<text x="23.2" y="26.3" transform="rotate(-90 23.2 26.3)">50</text>
<text x="86.2" y="27.3" transform="rotate(-90 86.2 27.3)">3</text>
<text x="94.7" y="27.3" transform="rotate(-90 94.7 27.3)">3</text>
<text x="147.7" y="27.3" transform="rotate(-90 147.7 27.3)">3</text>
<text x="175.7" y="27.3" transform="rotate(-90 175.7 27.3)">3</text>
<text x="245.5" y="27.3" transform="rotate(-90 245.5 27.3)">3</text>
<text x="271.7" y="29.7" transform="rotate(-90 271.7 29.7)">50</text>
<text x="275.6" y="26.3" transform="rotate(-90 275.6 26.3)">50</text>
<text x="146.9" y="51.5">6386</text>
<text x="30.5" y="59.8">57</text>
<text x="148.2" y="59.8">6308</text>
<text x="267.7" y="59.8">21</text>
<text x="39.3" y="68.2">218</text>
<text x="148.9" y="68.2">5892</text>
<text x="259.3" y="68.2">198</text>
<text x="48.5" y="74.7" transform="rotate(-90 48.5 74.7)">218</text>
<text x="254" y="76.3" transform="rotate(-90 254 76.3)">6110</text>
<text x="267.8" y="76.3" transform="rotate(-90 267.8 76.3)">6308</text>
<text x="35.1" y="82.3">RD</text>
<text x="65" y="82.2">981</text>
<text x="100" y="82.2">5</text>
<text x="112.2" y="82.2">1295</text>
<text x="129.1" y="82.2">5</text>
<text x="141.4" y="82.2">1295</text>
<text x="158.3" y="82.2">5</text>
<text x="170.5" y="82.2">1295</text>
<text x="187.4" y="82.2">5</text>
<text x="220.9" y="82.2">1295</text>
<text x="259.1" y="82.2">5</text>
<text x="262" y="82.2">121</text>
<text x="99.8" y="88.7" transform="rotate(-90 99.8 88.7)">981</text>
<text x="100.2" y="94.4" transform="rotate(-90 100.2 94.4)">986</text>
<text x="128.9" y="90.3" transform="rotate(-90 128.9 90.3)">2281</text>
<text x="158.2" y="90.3" transform="rotate(-90 158.2 90.3)">3581</text>
<text x="187.2" y="90.3" transform="rotate(-90 187.2 90.3)">4881</text>
<text x="258.9" y="90.3" transform="rotate(-90 258.9 90.3)">6181</text>
<text x="267.8" y="90.3" transform="rotate(-90 267.8 90.3)">6308</text>
<text x="129.2" y="97.4" transform="rotate(-90 129.2 97.4)">2286</text>
<text x="158.5" y="97.4" transform="rotate(-90 158.5 97.4)">3586</text>
<text x="187.5" y="97.4" transform="rotate(-90 187.5 97.4)">4886</text>
<text x="259.2" y="97.4" transform="rotate(-90 259.2 97.4)">6186</text>
<text x="33.8" y="113">37</text>
<text x="251.4" y="118.5" transform="rotate(-90 251.4 118.5)">90</text>
<text x="35.9" y="120.4" transform="rotate(-90 35.9 120.4)">37</text>
<text x="50.3" y="123.6">/ 152</text>
<text x="251.4" y="123.6" transform="rotate(-90 251.4 123.6)">56</text>
<text x="25.1" y="130.3" transform="rotate(-84 25.1 130.3)">70</text>
<text x="25.5" y="126.1" transform="rotate(-84 25.5 126.1)">50</text>
<text x="279.9" y="128.5" transform="rotate(-84 279.9 128.5)">50</text>
<text x="24.6" y="135.2" transform="rotate(-84 24.6 135.2)">70</text>
<text x="40.6" y="133.3" transform="rotate(-90 40.6 133.3)">200</text>
<text x="242.7" y="133.3" transform="rotate(-90 242.7 133.3)">200</text>
<text x="251.4" y="136.5" transform="rotate(-90 251.4 136.5)">291</text>
<text x="278.9" y="137.5" transform="rotate(-84 278.9 137.5)">70</text>
<text x="279.4" y="132.7" transform="rotate(-84 279.4 132.7)">70</text>
<text x="23.2" y="148.8" transform="rotate(-84 23.2 148.8)">300</text>
<text x="277.5" y="151.2" transform="rotate(-84 277.5 151.2)">300</text>
<text x="21.9" y="160.9" transform="rotate(-84 21.9 160.9)">70</text>
<text x="21.4" y="165.7" transform="rotate(-84 21.4 165.7)">70</text>
<text x="276.2" y="163.2" transform="rotate(-84 276.2 163.2)">70</text>
<text x="275.7" y="168.1" transform="rotate(-84 275.7 168.1)">70</text>
<text x="267.8" y="181" transform="rotate(-90 267.8 181)">6308</text>
<text x="265.2" y="188.1" transform="rotate(-90 265.2 188.1)">6271</text>
<text x="265.7" y="191.2">37</text>
<text x="64.9" y="202.4">976</text>
<text x="99.5" y="202.4" transform="rotate(-90 99.5 202.4)">976</text>
<text x="126.3" y="202.4">2600</text>
<text x="157.8" y="202.4" transform="rotate(-90 157.8 202.4)">3576</text>
<text x="205.9" y="202.4">2600</text>
<text x="258.6" y="202.4" transform="rotate(-90 258.6 202.4)">6176</text>
<text x="261.6" y="202.4">131</text>
<text x="267.8" y="199.3" transform="rotate(-90 267.8 199.3)">6308</text>
<text x="214.2" y="223.1">40</text>
<text x="217" y="227.1">40</text>
<text x="202.3" y="238.5" transform="rotate(-90 202.3 238.5)">90</text>
<text x="202.3" y="243.7" transform="rotate(-90 202.3 243.7)">56</text>
<text x="202.3" y="256.6" transform="rotate(-90 202.3 256.6)">291</text>
<text x="213.7" y="274.9">52</text>
<text x="217.4" y="278.9">52</text>
<text x="9.8" y="290">06/12/2026 * 15:33:04</text>
</g>
<g font-size="2.5">
<text x="324.6" y="139.9">GENERALNOTES:</text>
<text x="324.6" y="148.7">2. ALLDIMENSIONS ARE INMM(UON).</text>
<text x="324.6" y="144.9">1. ALLHOLES ARE 22mm DIA(UON).</text>
<text x="324.6" y="152.5">3. UNLESS OTHERWISE NOTEDALLFILLETWELDSIZE SHALLBE</text>
<text x="324.6" y="160.2">4. RDDENOTES BASE LINE =00</text>
<text x="328.4" y="156.4">7mm FILLETCONTINUOUS(UON)</text>
<text x="325.6" y="210.3">PROJECT NAME:</text>
<text x="326" y="226.9">CONTRACTOR:</text>
<text x="326" y="244.4">DRAWING TITLE:</text>
</g>
<g font-size="2.4">
<text x="326.7" y="274.7">CHECKED BY</text>
<text x="347" y="275">A.A</text>
<text x="368.1" y="275.1">SCALE</text>
<text x="326.7" y="283.6">DATE</text>
<text x="348.1" y="283.9">A.A</text>
<text x="367.5" y="282.6">SHEET NO.</text>
</g>
<g font-size="2.3">
<text x="251" y="16.9">1 -Ø14</text>
<text x="56.6" y="19.8">179</text>
<text x="93.1" y="23">490</text>
<text x="105.2" y="23.5">5x 491</text>
<text x="162.1" y="23">490</text>
<text x="252.2" y="23">490</text>
<text x="254.1" y="19.8">180</text>
<text x="266.8" y="18.2">231</text>
<text x="23.5" y="35.1">231</text>
<text x="93.1" y="31.7">490</text>
<text x="105.8" y="30.2">5x 501</text>
<text x="162.1" y="31.7">490</text>
<text x="252.2" y="31.7">490</text>
<text x="261.7" y="35.5">4-Ø14</text>
<text x="104.1" y="111.9">5x 491</text>
<text x="105.8" y="116.4">5x 501</text>
<text x="52.4" y="138.2">1 -(30x65) SLOTS</text>
<text x="103.8" y="141.5">490 BS</text>
<text x="162.1" y="141.5">490 BS</text>
<text x="229.8" y="143.3">1 -(30x65) SLOTS</text>
<text x="251.6" y="146">1 -Ø14</text>
<text x="45.6" y="151.7">179</text>
<text x="229.8" y="151.2">180</text>
<text x="248.5" y="151">490 BS</text>
<text x="257.4" y="161.3">231</text>
<text x="35.9" y="163.1">231</text>
<text x="208.8" y="216.9">TOP VIEW</text>
<text x="214.6" y="231">491</text>
<text x="223" y="233.3">4-?14</text>
<text x="210.3" y="247.8">501</text>
<text x="234.7" y="257.2" transform="rotate(-90 234.7 257.2)">FRONT VIEW</text>
<text x="205.4" y="261.5">490</text>
<text x="204.5" y="266.6">2-?14</text>
<text x="220.2" y="271.3">490</text>
<text x="215.2" y="283.2">A - A</text>
</g>
<g font-size="2">
<text x="282.5" y="14.6">BILLOF M</text>
<text x="295.5" y="14.6">ATERIALS</text>
<text x="311.9" y="14.4">ASSEM</text>
<text x="321.2" y="14.4">BLY POS.</text>
<text x="324.6" y="17.9">LENGTH</text>
<text x="334.9" y="14.4">2-R5</text>
<text x="339.5" y="17.9">Mt</text>
<text x="341.8" y="17.9">a erial</text>
<text x="353.1" y="14.2">No. Required</text>
<text x="357.4" y="17.9">UNIT</text>
<text x="370.9" y="14.2">1</text>
<text x="382.7" y="14.2">POS. NO.</text>
<text x="393.7" y="14.3">152</text>
<text x="282.7" y="19.1">POS. NO.</text>
<text x="294.5" y="19">QTYN.</text>
<text x="307.6" y="18.7">Prof</text>
<text x="312.8" y="18.7">ile</text>
<text x="326.5" y="20.4">(mm)</text>
<text x="395.1" y="19.6">NOTE</text>
<text x="282.9" y="25.8">152</text>
<text x="296.8" y="26">1</text>
<text x="324.7" y="25.9">630 .5</text>
<text x="329" y="25.9">7</text>
<text x="337.4" y="25.9">S235JR</text>
<text x="353.3" y="25.9">49</text>
<text x="356.6" y="25.9">.40</text>
<text x="371.4" y="25.9">311.59</text>
<text x="382.3" y="25.9">311.59</text>
<text x="282.9" y="30">179</text>
<text x="282.9" y="34.3">180</text>
<text x="296.8" y="30.2">1</text>
<text x="296.8" y="34.4">1</text>
<text x="324.7" y="30.1">750</text>
<text x="324.7" y="34.4">750</text>
<text x="329" y="30.1">.1</text>
<text x="329" y="34.4">.1</text>
<text x="337.4" y="30.1">S235JR</text>
<text x="337.4" y="34.3">S235JR</text>
<text x="353.3" y="30.1">49</text>
<text x="353.3" y="34.4">49</text>
<text x="356.6" y="30.1">.40</text>
<text x="356.6" y="34.4">.40</text>
<text x="371.4" y="30.1">37.0</text>
<text x="371.4" y="34.3">37.0</text>
<text x="377.2" y="30.1">5</text>
<text x="377.2" y="34.3">5</text>
<text x="382.3" y="30.2">37.0</text>
<text x="382.3" y="34.4">37.0</text>
<text x="388.1" y="30.2">5</text>
<text x="388.1" y="34.4">5</text>
<text x="282.9" y="38.5">231</text>
<text x="296.8" y="38.6">2</text>
<text x="324.7" y="38.6">720</text>
<text x="329" y="38.6">.0</text>
<text x="337.4" y="38.6">S235JR</text>
<text x="353.3" y="38.6">20</text>
<text x="356.6" y="38.6">.35</text>
<text x="371.4" y="38.6">20</text>
<text x="374.7" y="38.6">.35</text>
<text x="382.3" y="38.6">40</text>
<text x="385.6" y="38.6">.6</text>
<text x="388.1" y="38.6">9</text>
<text x="282.9" y="42.7">490</text>
<text x="282.9" y="46.9">491</text>
<text x="296.8" y="42.9">6</text>
<text x="296.8" y="47.1">5</text>
<text x="324.7" y="42.8">75.0</text>
<text x="324.7" y="47">180</text>
<text x="329" y="47">.0</text>
<text x="337.4" y="42.8">S235JR</text>
<text x="337.4" y="47">S235JR</text>
<text x="353.3" y="42.8">0</text>
<text x="353.3" y="47.1">0</text>
<text x="355" y="42.8">.22</text>
<text x="355" y="47.1">.9</text>
<text x="357.5" y="47.1">2</text>
<text x="371.4" y="42.7">0</text>
<text x="371.4" y="47">0</text>
<text x="373.1" y="42.7">.22</text>
<text x="373.1" y="47">.9</text>
<text x="375.6" y="47">2</text>
<text x="382.3" y="42.9">1.30</text>
<text x="382.3" y="47.1">4.59</text>
<text x="282.9" y="51.2">501</text>
<text x="296.8" y="51.3">5</text>
<text x="324.7" y="51.3">10 .0</text>
<text x="327.5" y="51.3">0</text>
<text x="337.4" y="51.2">S235JR</text>
<text x="353.3" y="51.3">0</text>
<text x="355" y="51.3">.20</text>
<text x="371.4" y="51.2">0</text>
<text x="373.1" y="51.2">.20</text>
<text x="382.3" y="51.3">0</text>
<text x="383.9" y="51.3">.9</text>
<text x="386.4" y="51.3">8</text>
<text x="282.6" y="55.5">Total W ight</text>
<text x="292.2" y="55.5">e</text>
<text x="371.4" y="55.4">433.1</text>
<text x="317.1" y="62.6">BOLT, NUT &amp;W</text>
<text x="335" y="62.6">ASHERS M</text>
<text x="347.6" y="62.6">ATERIAL LIST</text>
<text x="369.7" y="65.4">UNIT W</text>
<text x="378.2" y="65.4">EIGHT</text>
<text x="317.1" y="66.7">EACH</text>
<text x="318.8" y="70.8">2</text>
<text x="327.9" y="70.9">M24x50BOLTS</text>
<text x="328.2" y="66.6">REM</text>
<text x="333.5" y="66.6">ARK</text>
<text x="358.6" y="71">GR8.8</text>
<text x="369.9" y="70.9">273.0</text>
<text x="373.1" y="67.6">KG/</text>
<text x="377.3" y="67.6">1000</text>
<text x="387.6" y="66.6">W</text>
<text x="388.4" y="70.8">0.55</text>
<text x="389.9" y="66.6">EIGHT (KG)</text>
<text x="318.9" y="74.6">2</text>
<text x="328.1" y="74.7">M24</text>
<text x="338.2" y="74.7">NUTS</text>
<text x="358.7" y="75">GR8.8</text>
<text x="370" y="74.7">104.0</text>
<text x="388.4" y="74.7">0.21</text>
<text x="318.8" y="78.7">2</text>
<text x="318.8" y="82.6">12</text>
<text x="327.9" y="82.7">M20x60BOLTS</text>
<text x="328.3" y="78.7">M24</text>
<text x="338.2" y="78.7">W</text>
<text x="340.5" y="78.7">ASHERS</text>
<text x="358.6" y="82.7">GR8.8</text>
<text x="358.7" y="78.9">GR8.8</text>
<text x="369.9" y="82.7">204.2</text>
<text x="370.1" y="78.6">32.0</text>
<text x="388.4" y="78.7">0.06</text>
<text x="388.4" y="82.6">2.45</text>
<text x="318.9" y="86.4">12</text>
<text x="328.1" y="86.5">M20</text>
<text x="338.2" y="86.5">NUTS</text>
<text x="358.7" y="86.7">GR8.8</text>
<text x="370" y="86.4">59.8</text>
<text x="388.4" y="86.5">0.72</text>
<text x="318.8" y="90.5">12</text>
<text x="318.8" y="94.3">12</text>
<text x="327.9" y="94.5">M20x65BOLTS</text>
<text x="328.3" y="90.5">M20</text>
<text x="338.2" y="90.5">W</text>
<text x="340.5" y="90.5">ASHERS</text>
<text x="358.6" y="94.5">GR8.8</text>
<text x="358.7" y="90.7">GR8.8</text>
<text x="369.9" y="94.5">216.2</text>
<text x="370.1" y="90.3">17.0</text>
<text x="388.4" y="90.5">0.20</text>
<text x="388.4" y="94.4">2.59</text>
<text x="318.9" y="98.2">12</text>
<text x="328.1" y="98.3">M20</text>
<text x="338.2" y="98.3">NUTS</text>
<text x="358.7" y="98.5">GR8.8</text>
<text x="370" y="98.2">59.8</text>
<text x="388.4" y="98.3">0.72</text>
<text x="316.7" y="106.4">Total w</text>
<text x="318.8" y="102.3">12</text>
<text x="324.6" y="106.4">eight</text>
<text x="328.3" y="102.3">M20</text>
<text x="338.2" y="102.3">W</text>
<text x="340.5" y="102.3">ASHERS</text>
<text x="358.7" y="102.4">GR8.8</text>
<text x="370.1" y="102.1">17.0</text>
<text x="388.4" y="102.2">0.20</text>
<text x="388.6" y="106.2">7.71</text>
<text x="397.6" y="106.2">(KG)</text>
</g>
<g font-size="1.9">
<text x="325.7" y="187.8">REV.</text>
<text x="332.8" y="187.6">DATE</text>
<text x="360.3" y="187.7">DESCRIPTION</text>
<text x="392.1" y="187.6">DRN</text>
<text x="398.8" y="187.6">CHK</text>
<text x="405.6" y="187.7">DSN</text>
<text x="9.5" y="286.8" transform="rotate(-90 9.5 286.8)">Tekla structures</text>
</g>
<g font-size="1.8">
<text x="376" y="17.9">wight (kg)</text>
<text x="377.5" y="17.9">e</text>
<text x="355.5" y="20.7">wightkg/m</text>
<text x="357" y="20.7">e</text>
<text x="373.6" y="21.7">QTY.</text>
<text x="383.5" y="21.8">TOTAL</text>
<text x="302.3" y="25.9">IPE350-J</text>
<text x="302.3" y="30.1">IPE350-J</text>
<text x="302.3" y="34.3">IPE350-J</text>
<text x="302.3" y="38.6">PL20*180</text>
<text x="302.3" y="42.8">PL5*75</text>
<text x="302.3" y="47">PL5*130</text>
<text x="302.3" y="51.3">PL5*100</text>
<text x="388.1" y="55.1">(kg)</text>
</g>
</svg>
